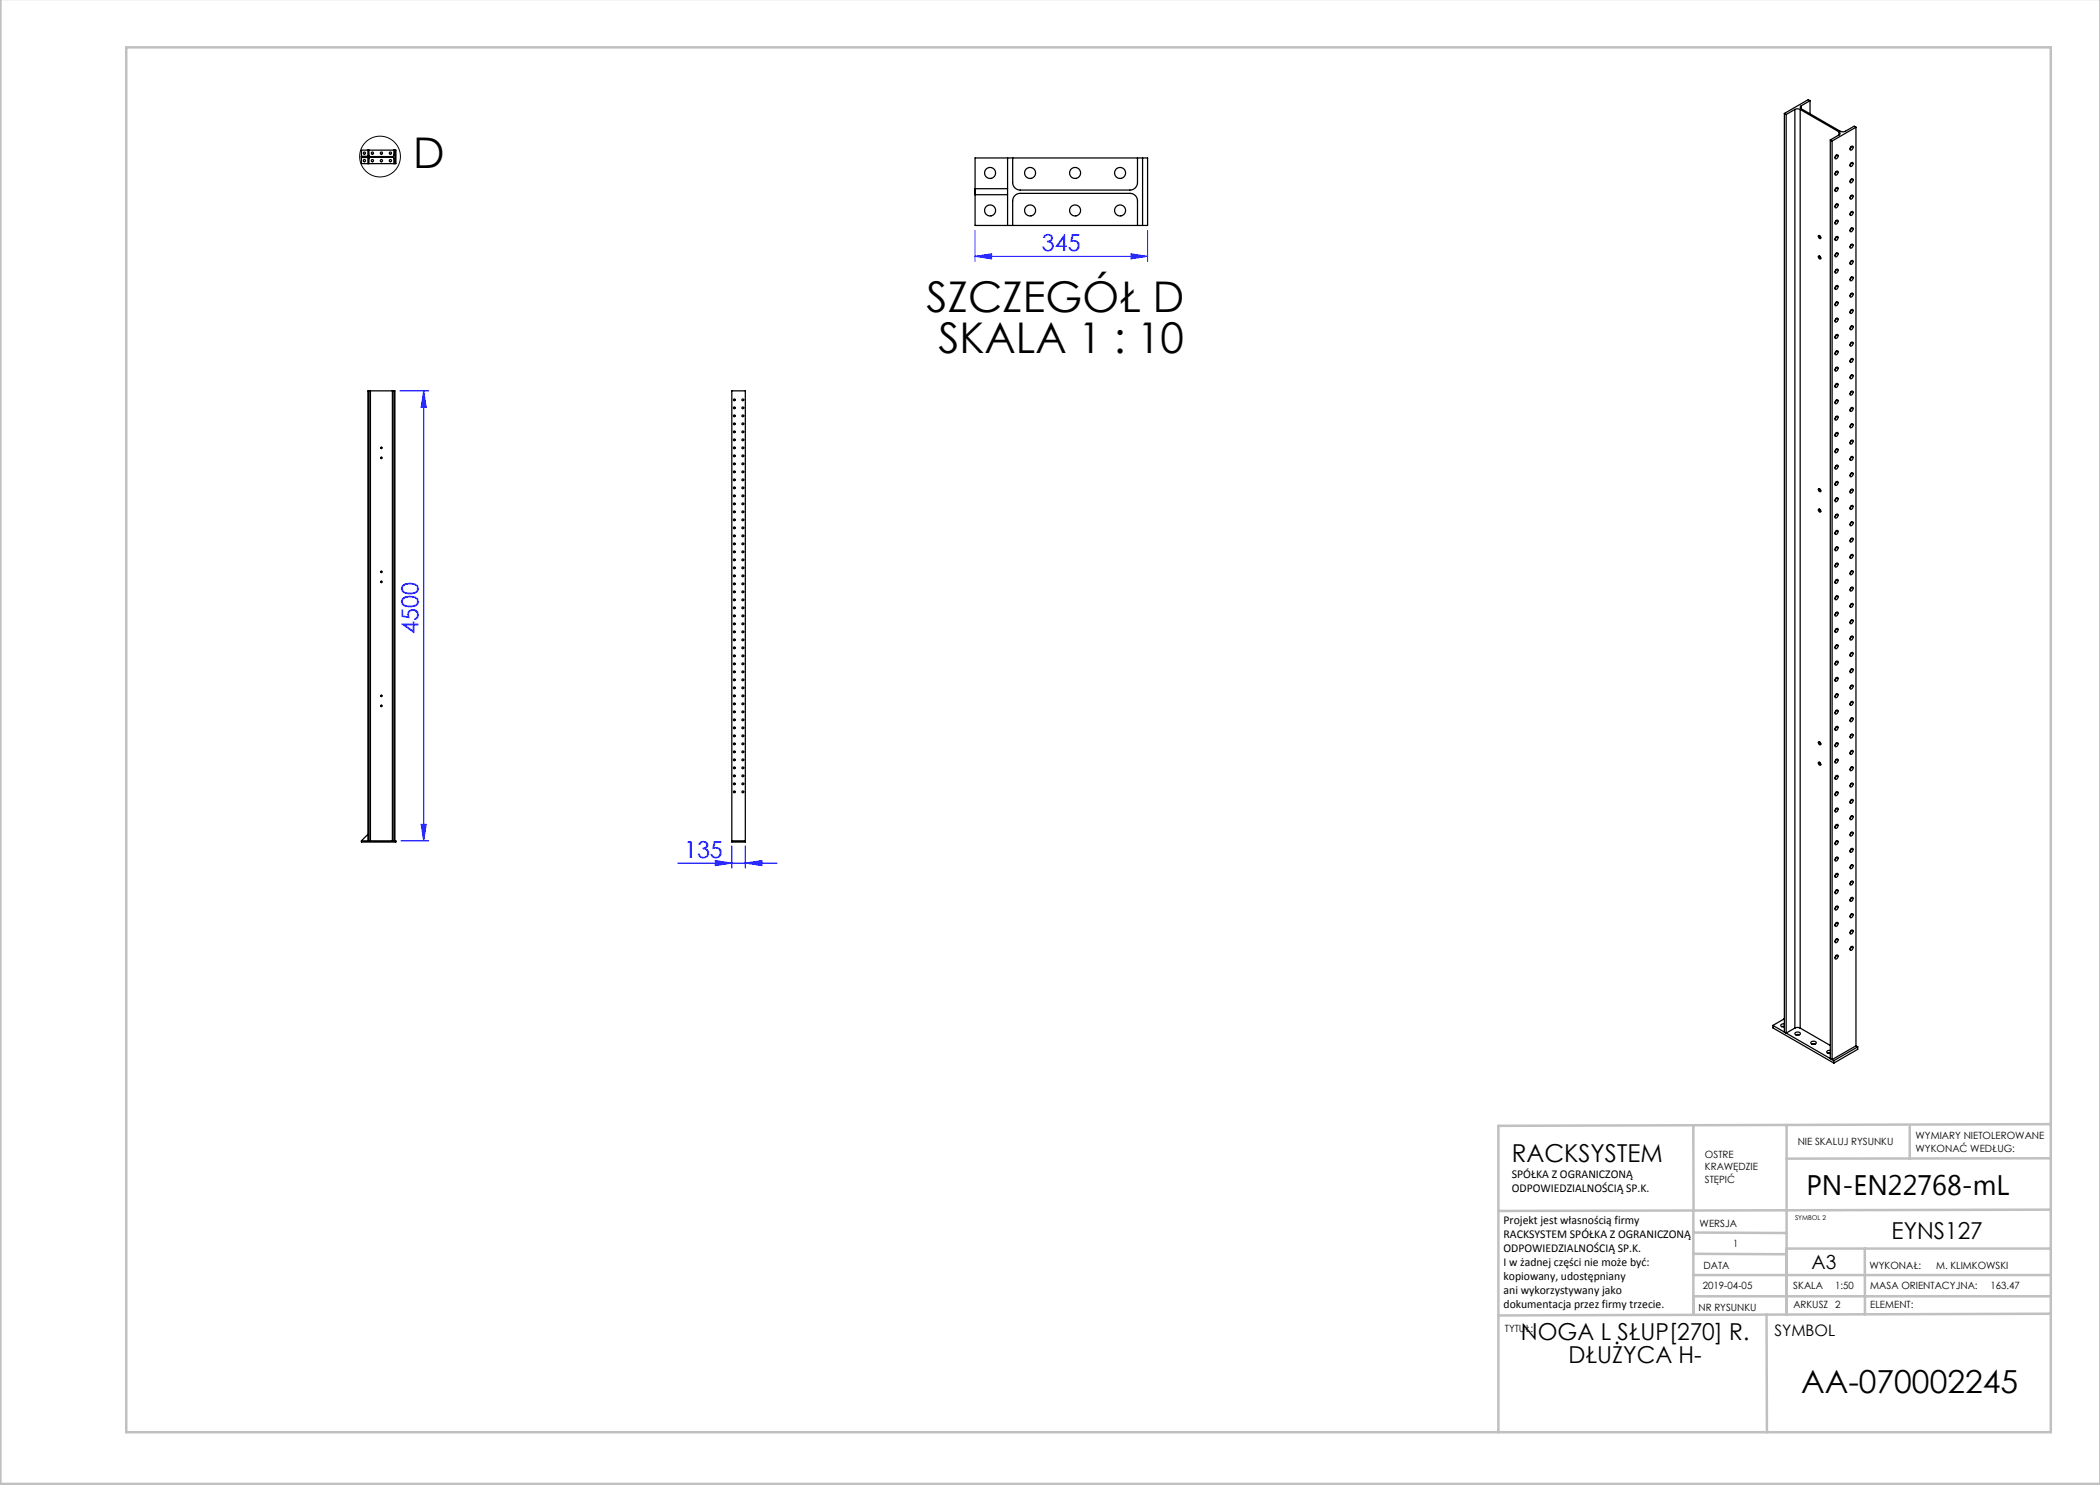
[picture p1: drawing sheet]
<svg xmlns="http://www.w3.org/2000/svg" width="420mm" height="297mm" viewBox="0 0 420 297" stroke-linecap="round" stroke-linejoin="round" font-family="sans-serif">
<g fill="none" stroke="#000" stroke-width=".2">
<path d="M76.1 91.6h.4M76.1 89.6h.4M76.3 89.4v.2M76.3 89.7v.1M76.3 91.4v.4M76.1 116.4h.4M76.1 114.4h.4M76.3 114.2v.4M76.3 116.2v.4M76.1 139.2h.4M76.3 139v.4M76.1 141.2h.4"/>
<path d="M76.3 141v.1M76.3 141.1v.3"/>
<circle cx="76" cy="31.3" r="4.1"/>
</g>
<g fill="none" stroke="#00f" stroke-width=".2">
<path d="M195 51.3l3.3-.5v1zM195 46.1v6.2M195 51.3h34.5M226.2 50.8l3.3 .5-3.3 .5zM229.5 46.1v6.2M80 78.2h5.7M84.7 78.2v90M84.7 78.2l.5 3.3h-1zM80.2 168.2h5.5M84.2 164.9h1l-.5 3.3zM135.5 172.6h19.9M143.1 172.1l3.3 .5-3.3 .5z"/>
<path d="M146.4 169.2v4.4M149.1 172.6l3.3-.5v1zM149.1 169.2v4.4"/>
</g>
<g fill="none" stroke="#c0c0c0" stroke-width=".5">
<path d="M.1 -.1v296.9h419.9M25.2 9.5h385v276.9h-385zM338.7 225.2v16.9M357.3 225v37.9M382 225.4v6.3M410.1 224.8l-110.4 .4v61.2M410.1 231.7h-52.8M338.7 259.3h71.5M338.7 255h71.5M338.7 250.8l18.6 .1M338.7 246.5l18.6 .1M338.7 242.1v20.9"/>
<path d="M373 249.7v13.2M410.1 241.9l-110.4 .3M410.2 249.7h-52.9v13.2M353.3 262.9l.1 23.5M410.2 262.7l-110.5 .4"/>
</g>
<g fill="#00f">
<path d="M143.1 172.1l3.3 .5-3.3 .5zM149.1 172.6l3.3-.5v1z"/>
<path d="M84.2 164.9h1l-.5 3.3zM84.7 78.2l.5 3.3h-1z"/>
<path d="M195 51.3l3.3-.5v1zM226.2 50.8l3.3 .5-3.3 .5z"/>
</g>
<g fill="none" stroke="#000" stroke-width=".25">
<path d="M72.3 30h6.9v2.7h-6.9zM72.3 31.3h1.3M72.3 31.5h1.3M73.6 30v2.7M73.8 32.7v-1l.3-.3 4.5 .1 .2 .2v1M73.8 30v1.1l.3 .2h4.5l.2-.2v-1.1M79 30v2.7M195 31.6h34.5v13.5h-34.5zM195 37.7h6.5M195 38.9h6.5M201.5 31.6v13.5M202.5 31.6v4.9a1.5 1.5 0 0 0 1.5 1.5h22a1.5 1.5 0 0 0 1.5-1.5v-4.9"/>
<path d="M228.5 31.6v13.5M356.9 22.7l.3 .2M356.9 22.7v183.7M357.2 22.9v183.7l1.8-1M359 21.9l.5-.1 .5 .1M359 21.9l-1.8 1M359 21.9v183.7M360 21.9l7.8 4.5M360 21.9v183.7M360.3 21.1l-.3 .4 .3 .3M360.3 21.8l7.9 4.5h.8l1.8-1.1 .4 .2M360.3 21.1v.7"/>
<path d="M362 20.1l-.4-.2-4.7 2.8M362 20.1l-1.7 1M362 20.1v2.7M366.1 28v183.7M366.1 28l.3 .2M366.4 28.2v183.7l4.8-2.7M367.2 31.1l.2-.1a.41 .41 0 0 1 .2 .5 .41 .41 0 0 1-.4 .3l-.2-.3zM367.2 34.3l.2-.1a.41 .41 0 0 1 .2 .5 .41 .41 0 0 1-.4 .3l-.2-.2zM367.2 37.6l.2-.1a.41 .41 0 0 1 .2 .5 .41 .41 0 0 1-.4 .3l-.2-.3zM367.3 31l-.3 .5M367.3 34.3l-.3 .5M367.3 37.6l-.3 .4"/>
<path d="M367.8 26.4l.2 .3-.2 .3M367.8 27l-1.7 1M367.8 26.4v.6M370.2 29.4l.2-.2a.41 .41 0 0 1 .2 .5 .41 .41 0 0 1-.4 .3l-.2-.2zM370.2 35.9l.2-.1a.41 .41 0 0 1 .2 .5 .41 .41 0 0 1-.4 .3l-.2-.2zM370.2 32.6l.2-.1a.41 .41 0 0 1 .2 .5 .41 .41 0 0 1-.4 .3l-.2-.3zM370.2 39.1l.2-.1a.41 .41 0 0 1 .2 .5 .41 .41 0 0 1-.4 .3l-.2-.2zM370.3 29.3l-.3 .5M370.3 32.6l-.3 .4M370.3 35.8l-.3 .5M370.3 39.1l-.3 .5M371.2 25.4l-4.8 2.8"/>
<path d="M371.2 25.4v183.8M202.5 45.1v-4.9a1.5 1.5 0 0 1 1.5-1.5h22a1.5 1.5 0 0 1 1.5 1.5v4.9M363.7 47.1a.33 .33 0 0 1 .4 .2 .33 .33 0 0 1-.1 .4l-.3-.2zM363.7 51.2a.33 .33 0 0 1 .4 .2 .33 .33 0 0 1-.1 .4l-.3-.2zM363.9 47.1l.3 .5M363.9 51.2l.3 .4M367.2 40.9l.2-.1a.41 .41 0 0 1 .2 .5 .41 .41 0 0 1-.4 .3l-.2-.3zM367.2 44.1l.2-.1a.41 .41 0 0 1 .2 .5 .41 .41 0 0 1-.4 .3l-.2-.2zM367.2 47.4l.2-.1a.41 .41 0 0 1 .2 .5 .41 .41 0 0 1-.4 .3l-.2-.3zM367.2 50.7l.2-.1a.41 .41 0 0 1 .2 .5 .41 .41 0 0 1-.4 .3l-.2-.3zM367.2 53.9l.2-.1a.41 .41 0 0 1 .2 .5 .41 .41 0 0 1-.4 .3l-.2-.2zM367.2 57.2l.2-.1a.41 .41 0 0 1 .2 .5 .41 .41 0 0 1-.4 .3l-.2-.3z"/>
<path d="M367.3 40.8l-.3 .5M367.3 44.1l-.3 .5M367.3 47.4l-.3 .4M367.3 50.6l-.3 .5M367.3 53.9l-.3 .5M367.3 57.2l-.3 .4M370.2 42.4l.2-.1a.41 .41 0 0 1 .2 .5 .41 .41 0 0 1-.4 .3l-.2-.2zM370.2 55.5l.2-.1a.41 .41 0 0 1 .2 .5 .41 .41 0 0 1-.4 .3l-.2-.2zM370.2 58.8l.2-.2a.41 .41 0 0 1 .2 .5 .41 .41 0 0 1-.4 .3l-.2-.2zM370.2 45.7l.2-.1a.41 .41 0 0 1 .2 .5 .41 .41 0 0 1-.4 .3l-.2-.3zM370.2 48.9l.2-.1a.41 .41 0 0 1 .2 .5 .41 .41 0 0 1-.4 .3l-.2-.2zM370.2 52.2l.2-.1a.41 .41 0 0 1 .2 .5 .41 .41 0 0 1-.4 .3l-.2-.3z"/>
<path d="M370.3 42.4l-.3 .4M370.3 45.6l-.3 .5M370.3 48.9l-.3 .5M370.3 52.2l-.3 .4M370.3 55.4l-.3 .5M370.3 58.7l-.3 .5M73.8 78.2h.3M73.8 78.2h-.2v90M73.8 78.2v90M74.1 78.2h4.4M74.1 78.2v90M78.5 78.2h.3"/>
<path d="M78.5 78.2v90M78.8 78.2h.2v90M78.8 78.2v90M146.4 78.2h2.7v90.2h-2.7zM367.2 67l.2-.1a.41 .41 0 0 1 .2 .5 .41 .41 0 0 1-.4 .3l-.2-.2zM367.2 60.5l.2-.1a.41 .41 0 0 1 .2 .5 .41 .41 0 0 1-.4 .3l-.2-.3zM367.2 63.7l.2-.1a.41 .41 0 0 1 .2 .5 .41 .41 0 0 1-.4 .3l-.2-.2zM367.2 70.2h.2a.41 .41 0 0 1 .2 .5 .41 .41 0 0 1-.4 .3l-.2-.3zM367.2 73.5l.2-.1a.41 .41 0 0 1 .2 .5 .41 .41 0 0 1-.4 .3l-.2-.2zM367.2 76.8l.2-.1a.41 .41 0 0 1 .2 .5 .41 .41 0 0 1-.4 .3l-.2-.3zM367.3 60.4l-.3 .5M367.3 63.7l-.3 .5"/>
<path d="M367.3 67l-.3 .4M367.3 70.2l-.3 .5M367.3 73.5l-.3 .5M367.3 76.8l-.3 .4M370.2 65.3l.2-.1a.41 .41 0 0 1 .2 .5 .41 .41 0 0 1-.4 .3l-.2-.2zM370.2 75.1l.2-.1a.41 .41 0 0 1 .2 .5 .41 .41 0 0 1-.4 .3l-.2-.2zM370.2 78.4l.2-.2a.41 .41 0 0 1 .2 .5 .41 .41 0 0 1-.4 .3l-.2-.2zM370.2 62l.2-.1a.41 .41 0 0 1 .2 .5 .41 .41 0 0 1-.4 .3l-.2-.3zM370.2 68.5l.2-.1a.41 .41 0 0 1 .2 .5 .41 .41 0 0 1-.4 .3l-.2-.2zM370.2 71.8l.2-.1a.41 .41 0 0 1 .2 .5 .41 .41 0 0 1-.4 .3l-.2-.3zM370.3 62l-.3 .4M370.3 65.2l-.3 .5"/>
<path d="M370.3 68.5l-.3 .5M370.3 71.8l-.3 .4M370.3 75l-.3 .5M370.3 78.3l-.3 .5M363.7 97.7a.33 .33 0 0 1 .4 .2 .33 .33 0 0 1-.1 .4l-.3-.2zM363.9 97.7l.3 .5M367.2 80h.2a.41 .41 0 0 1 .2 .5 .41 .41 0 0 1-.4 .3l-.2-.3zM367.2 83.3l.2-.1a.41 .41 0 0 1 .2 .5 .41 .41 0 0 1-.4 .3l-.2-.2zM367.2 86.6l.2-.1a.41 .41 0 0 1 .2 .5 .41 .41 0 0 1-.4 .3l-.2-.3zM367.2 89.8h.2a.41 .41 0 0 1 .2 .5 .41 .41 0 0 1-.4 .3l-.2-.3zM367.2 93.1l.2-.1a.41 .41 0 0 1 .2 .5 .41 .41 0 0 1-.4 .3l-.2-.2zM367.2 96.4l.2-.1a.41 .41 0 0 1 .2 .5 .41 .41 0 0 1-.4 .3l-.2-.3z"/>
<path d="M367.2 99.6h.2a.41 .41 0 0 1 .2 .4 .41 .41 0 0 1-.4 .4l-.2-.3zM367.3 80l-.3 .5M367.3 83.3l-.3 .5M367.3 86.6l-.3 .4M367.3 89.8l-.3 .5M367.3 93.1l-.3 .5M367.3 96.4l-.3 .4M367.3 99.6l-.3 .5M370.2 81.6l.2-.1a.41 .41 0 0 1 .2 .5 .41 .41 0 0 1-.4 .3l-.2-.2zM370.2 84.9l.2-.1a.41 .41 0 0 1 .2 .4 .41 .41 0 0 1-.4 .4l-.2-.2zM370.2 88.2l.2-.2a.41 .41 0 0 1 .2 .5 .41 .41 0 0 1-.4 .3l-.2-.2zM370.2 94.7l.2-.1a.41 .41 0 0 1 .2 .4 .41 .41 0 0 1-.4 .4l-.2-.2z"/>
<path d="M370.2 91.4l.2-.1a.41 .41 0 0 1 .2 .5 .41 .41 0 0 1-.4 .3l-.2-.3zM370.2 97.9l.2-.1a.41 .41 0 0 1 .2 .5 .41 .41 0 0 1-.4 .3l-.2-.2zM370.3 81.6l-.3 .4M370.3 84.8l-.3 .5M370.3 88.1l-.3 .4M370.3 91.3l-.3 .5M370.3 94.6l-.3 .5M370.3 97.9l-.3 .4M363.7 101.8a.33 .33 0 0 1 .4 .2 .33 .33 0 0 1-.1 .4l-.3-.2zM363.9 101.8l.3 .5M367.2 102.9l.2-.1a.41 .41 0 0 1 .2 .5 .41 .41 0 0 1-.4 .3l-.2-.2zM367.2 106.2l.2-.1a.41 .41 0 0 1 .2 .5 .41 .41 0 0 1-.4 .3l-.2-.3z"/>
<path d="M367.2 109.4h.2a.41 .41 0 0 1 .2 .4 .41 .41 0 0 1-.4 .4l-.2-.3zM367.2 112.7l.2-.1a.41 .41 0 0 1 .2 .5 .41 .41 0 0 1-.4 .3l-.2-.2zM367.2 116l.2-.1a.41 .41 0 0 1 .2 .5 .41 .41 0 0 1-.4 .3l-.2-.3zM367.2 119.2h.2a.41 .41 0 0 1 .2 .4 .41 .41 0 0 1-.4 .4l-.2-.3zM367.3 102.9l-.3 .4M367.3 106.1l-.3 .5M367.3 109.4l-.3 .5M367.3 112.7l-.3 .4M367.3 115.9l-.3 .5M367.3 119.2l-.3 .5M370.2 101.2l.2-.1a.41 .41 0 0 1 .2 .5 .41 .41 0 0 1-.4 .3l-.2-.2zM370.2 104.5l.2-.1a.41 .41 0 0 1 .2 .4 .41 .41 0 0 1-.4 .4l-.2-.2z"/>
<path d="M370.2 107.8l.2-.2a.41 .41 0 0 1 .2 .5 .41 .41 0 0 1-.4 .3l-.2-.2zM370.2 111l.2-.1a.41 .41 0 0 1 .2 .5 .41 .41 0 0 1-.4 .3l-.2-.2zM370.2 114.3l.2-.1a.41 .41 0 0 1 .2 .4 .41 .41 0 0 1-.4 .4l-.2-.2zM370.2 117.6l.2-.2a.41 .41 0 0 1 .2 .5 .41 .41 0 0 1-.4 .3l-.2-.2zM370.3 101.1l-.3 .5M370.3 104.4l-.3 .5M370.3 107.7l-.3 .4M370.3 110.9l-.3 .5M370.3 114.2l-.3 .5M370.3 117.5l-.3 .4M367.2 122.5l.2-.1a.41 .41 0 0 1 .2 .5 .41 .41 0 0 1-.4 .3l-.2-.2zM367.2 125.8l.2-.1a.41 .41 0 0 1 .2 .5 .41 .41 0 0 1-.4 .3l-.2-.3z"/>
<path d="M367.2 129h.2a.41 .41 0 0 1 .2 .4 .41 .41 0 0 1-.4 .4l-.2-.3zM367.2 132.3l.2-.1a.41 .41 0 0 1 .2 .5 .41 .41 0 0 1-.4 .3l-.2-.2zM367.2 135.6l.2-.1a.41 .41 0 0 1 .2 .5 .41 .41 0 0 1-.4 .3l-.2-.3zM367.2 138.8h.2a.41 .41 0 0 1 .2 .4 .41 .41 0 0 1-.4 .4l-.2-.3zM367.3 122.5l-.3 .4M367.3 125.7l-.3 .5M367.3 129l-.3 .5M367.3 132.3l-.3 .4M367.3 135.5l-.3 .5M367.3 138.8l-.3 .5M370.2 120.8l.2-.1a.41 .41 0 0 1 .2 .5 .41 .41 0 0 1-.4 .3l-.2-.2zM370.2 124.1l.2-.1a.41 .41 0 0 1 .2 .4 .41 .41 0 0 1-.4 .4l-.2-.2z"/>
<path d="M370.2 127.4l.2-.2a.41 .41 0 0 1 .2 .5 .41 .41 0 0 1-.4 .3l-.2-.2zM370.2 130.6l.2-.1a.41 .41 0 0 1 .2 .5 .41 .41 0 0 1-.4 .3l-.2-.2zM370.2 133.9l.2-.1a.41 .41 0 0 1 .2 .4 .41 .41 0 0 1-.4 .4l-.2-.2zM370.2 137.2l.2-.2a.41 .41 0 0 1 .2 .5 .41 .41 0 0 1-.4 .3l-.2-.2zM370.3 120.7l-.3 .5M370.3 124l-.3 .5M370.3 127.3l-.3 .4M370.3 130.5l-.3 .5M370.3 133.8l-.3 .5M370.3 137.1l-.3 .4M363.7 148.4a.33 .33 0 0 1 .4 .2 .33 .33 0 0 1-.1 .4l-.3-.3zM363.7 152.5a.33 .33 0 0 1 .4 .1 .33 .33 0 0 1-.1 .5l-.3-.3z"/>
<path d="M363.9 148.4l.3 .4M363.9 152.4l.3 .5M367.2 142.1l.2-.1a.41 .41 0 0 1 .2 .5 .41 .41 0 0 1-.4 .3l-.2-.2zM367.2 145.4l.2-.1a.41 .41 0 0 1 .2 .5 .41 .41 0 0 1-.4 .3l-.2-.3zM367.2 148.6h.2a.41 .41 0 0 1 .2 .4 .41 .41 0 0 1-.4 .4l-.2-.3zM367.2 151.9l.2-.1a.41 .41 0 0 1 .2 .5 .41 .41 0 0 1-.4 .3l-.2-.2zM367.2 155.2l.2-.1a.41 .41 0 0 1 .2 .5 .41 .41 0 0 1-.4 .3l-.2-.3zM367.2 158.4h.2a.41 .41 0 0 1 .2 .4 .41 .41 0 0 1-.4 .4l-.2-.3zM367.3 142.1l-.3 .4M367.3 145.3l-.3 .5M367.3 148.6l-.3 .5M367.3 151.9l-.3 .4"/>
<path d="M367.3 155.1l-.3 .5M367.3 158.4l-.3 .5M370.2 143.7l.2-.1a.41 .41 0 0 1 .2 .4 .41 .41 0 0 1-.4 .4l-.2-.2zM370.2 147l.2-.2a.41 .41 0 0 1 .2 .5 .41 .41 0 0 1-.4 .3l-.2-.2zM370.2 153.5l.2-.1a.41 .41 0 0 1 .2 .4 .41 .41 0 0 1-.4 .4l-.2-.2zM370.2 156.8l.2-.2a.41 .41 0 0 1 .2 .5 .41 .41 0 0 1-.4 .3l-.2-.2zM370.2 140.4l.2-.1a.41 .41 0 0 1 .2 .5 .41 .41 0 0 1-.4 .3l-.2-.3zM370.2 150.2l.2-.1a.41 .41 0 0 1 .2 .5 .41 .41 0 0 1-.4 .3l-.2-.3zM370.3 140.3l-.3 .5M370.3 143.6l-.3 .5M370.3 146.9l-.3 .4M370.3 150.1l-.3 .5"/>
<path d="M370.3 153.4l-.3 .5M370.3 156.7l-.3 .4M370.3 159.9l-.3 .5M72.3 168.2h6.9v.2h-6.9zM73.6 166.9l-1.3 1.3M146.4 168.2h2.7M367.2 161.7l.2-.1a.41 .41 0 0 1 .2 .5 .41 .41 0 0 1-.4 .3l-.2-.2zM367.2 165l.2-.1a.41 .41 0 0 1 .2 .5 .41 .41 0 0 1-.4 .3l-.2-.3zM367.2 168.2h.2a.41 .41 0 0 1 .2 .4 .41 .41 0 0 1-.4 .4l-.2-.3zM367.2 171.5l.2-.1a.41 .41 0 0 1 .2 .5 .41 .41 0 0 1-.4 .3l-.2-.2zM367.2 174.8l.2-.1a.41 .41 0 0 1 .2 .5 .41 .41 0 0 1-.4 .3l-.2-.3zM367.2 178h.2a.41 .41 0 0 1 .2 .4 .41 .41 0 0 1-.4 .4l-.2-.3z"/>
<path d="M367.3 161.7l-.3 .4M367.3 164.9l-.3 .5M367.3 168.2l-.3 .5M367.3 171.5l-.3 .4M367.3 174.7l-.3 .5M367.3 178l-.3 .5M370.2 160l.2-.1a.41 .41 0 0 1 .2 .5 .41 .41 0 0 1-.4 .3l-.2-.2zM370.2 163.3l.2-.1a.41 .41 0 0 1 .2 .4 .41 .41 0 0 1-.4 .4l-.2-.2zM370.2 166.6l.2-.2a.41 .41 0 0 1 .2 .5 .41 .41 0 0 1-.4 .3l-.2-.2zM370.2 169.8l.2-.1a.41 .41 0 0 1 .2 .5 .41 .41 0 0 1-.4 .3l-.2-.2zM370.2 173.1l.2-.1a.41 .41 0 0 1 .2 .4 .41 .41 0 0 1-.4 .4l-.2-.2zM370.2 176.4l.2-.2a.41 .41 0 0 1 .2 .5 .41 .41 0 0 1-.4 .3l-.2-.2z"/>
<path d="M370.2 179.6l.2-.1a.41 .41 0 0 1 .2 .5 .41 .41 0 0 1-.4 .3l-.2-.2zM370.3 163.2l-.3 .5M370.3 166.5l-.3 .4M370.3 169.7l-.3 .5M370.3 173l-.3 .5M370.3 176.3l-.3 .4M370.3 179.5l-.3 .5M367.2 181.3l.2-.1a.41 .41 0 0 1 .2 .5 .41 .41 0 0 1-.4 .3l-.2-.2zM367.2 184.6l.2-.1a.41 .41 0 0 1 .2 .5 .41 .41 0 0 1-.4 .3l-.2-.3zM367.2 191.1l.2-.1a.41 .41 0 0 1 .2 .5 .41 .41 0 0 1-.4 .3l-.2-.2zM367.2 187.8l.2-.1a.41 .41 0 0 1 .2 .5 .41 .41 0 0 1-.4 .4l-.2-.3zM367.3 181.3l-.3 .4"/>
<path d="M367.3 184.5l-.3 .5M367.3 187.8l-.3 .5M367.3 191.1l-.3 .4M370.2 182.9l.2-.2a.41 .41 0 0 1 .2 .5 .41 .41 0 0 1-.4 .4l-.2-.2zM370.2 189.4l.2-.1a.41 .41 0 0 1 .2 .5 .41 .41 0 0 1-.4 .3l-.2-.2zM370.2 186.2l.2-.2a.41 .41 0 0 1 .2 .5 .41 .41 0 0 1-.4 .3l-.2-.2zM370.3 182.8l-.3 .5M370.3 186.1l-.3 .4M370.3 189.3l-.3 .5M354.6 205.1l12.2 7M354.6 205.1v.5l12.2 7M356.7 203.8l.2 .1"/>
<path d="M356.7 203.8l-2.1 1.3M356.9 204.8h-.2a.36 .36 0 0 0-.6 .3 .36 .36 0 0 0 .6 .3h.2M356.9 205.3h-.6M356.9 203.8h-.2M359 205.6l.5-.1 .5 .1M359 206.6a.57 .57 0 0 1 .6-.2 .57 .57 0 0 1 .4 .4 .54 .54 0 0 1-.6 .3 .54 .54 0 0 1-.4-.5zM359.2 207h.7M360 205.6l6.1 3.5M362.2 208.4a.57 .57 0 0 1 .6-.2 .57 .57 0 0 1 .4 .5 .54 .54 0 0 1-.6 .2 .54 .54 0 0 1-.4-.5zM362.4 208.8h.7M366.1 210.1h-.2a.36 .36 0 0 0-.6 .3 .36 .36 0 0 0 .6 .3h.2M366.1 210.6h-.6"/>
<path d="M366.8 212.1v.5M371.2 209.2l.3 .2M371.5 209.4v.5l-4.7 2.7M371.5 209.4l-4.7 2.7"/>
<circle cx="72.9" cy="32.1" r=".22"/>
<circle cx="72.9" cy="30.6" r=".22"/>
<circle cx="74.5" cy="32.1" r=".22"/>
<circle cx="74.5" cy="30.6" r=".22"/>
<circle cx="76.3" cy="32.1" r=".22"/>
<circle cx="76.3" cy="30.6" r=".22"/>
<circle cx="78.1" cy="32.1" r=".22"/>
<circle cx="78.1" cy="30.6" r=".22"/>
<circle cx="198" cy="34.6" r="1.1"/>
<circle cx="206" cy="34.6" r="1.1"/>
<circle cx="215" cy="34.6" r="1.1"/>
<circle cx="224" cy="34.6" r="1.1"/>
<circle cx="198" cy="42.1" r="1.1"/>
<circle cx="206" cy="42.1" r="1.1"/>
<circle cx="215" cy="42.1" r="1.1"/>
<circle cx="224" cy="42.1" r="1.1"/>
<circle cx="146.9" cy="80" r=".18"/>
<circle cx="148.6" cy="80" r=".18"/>
<circle cx="76.3" cy="91.6" r=".14"/>
<circle cx="76.3" cy="89.6" r=".14"/>
<circle cx="146.9" cy="84.8" r=".18"/>
<circle cx="146.9" cy="81.6" r=".18"/>
<circle cx="146.9" cy="88" r=".18"/>
<circle cx="146.9" cy="92.8" r=".18"/>
<circle cx="146.9" cy="99.2" r=".18"/>
<circle cx="146.9" cy="96" r=".18"/>
<circle cx="146.9" cy="91.2" r=".18"/>
<circle cx="146.9" cy="89.6" r=".18"/>
<circle cx="146.9" cy="97.6" r=".18"/>
<circle cx="146.9" cy="86.4" r=".18"/>
<circle cx="146.9" cy="83.2" r=".18"/>
<circle cx="146.9" cy="94.4" r=".18"/>
<circle cx="148.6" cy="84.8" r=".18"/>
<circle cx="148.6" cy="81.6" r=".18"/>
<circle cx="148.6" cy="88" r=".18"/>
<circle cx="148.6" cy="92.8" r=".18"/>
<circle cx="148.6" cy="99.2" r=".18"/>
<circle cx="148.6" cy="96" r=".18"/>
<circle cx="148.6" cy="91.2" r=".18"/>
<circle cx="148.6" cy="89.6" r=".18"/>
<circle cx="148.6" cy="97.6" r=".18"/>
<circle cx="148.6" cy="83.2" r=".18"/>
<circle cx="148.6" cy="86.4" r=".18"/>
<circle cx="148.6" cy="94.4" r=".18"/>
<circle cx="76.3" cy="114.4" r=".14"/>
<circle cx="76.3" cy="116.4" r=".14"/>
<circle cx="146.9" cy="110.4" r=".18"/>
<circle cx="146.9" cy="102.4" r=".18"/>
<circle cx="146.9" cy="104" r=".18"/>
<circle cx="146.9" cy="107.2" r=".18"/>
<circle cx="146.9" cy="113.6" r=".18"/>
<circle cx="146.9" cy="118.4" r=".18"/>
<circle cx="146.9" cy="115.2" r=".18"/>
<circle cx="146.9" cy="105.6" r=".18"/>
<circle cx="146.9" cy="116.8" r=".18"/>
<circle cx="146.9" cy="100.8" r=".18"/>
<circle cx="146.9" cy="112" r=".18"/>
<circle cx="146.9" cy="108.8" r=".18"/>
<circle cx="146.9" cy="120" r=".18"/>
<circle cx="148.6" cy="110.4" r=".18"/>
<circle cx="148.6" cy="102.4" r=".18"/>
<circle cx="148.6" cy="107.2" r=".18"/>
<circle cx="148.6" cy="113.6" r=".18"/>
<circle cx="148.6" cy="118.4" r=".18"/>
<circle cx="148.6" cy="104" r=".18"/>
<circle cx="148.6" cy="115.2" r=".18"/>
<circle cx="148.6" cy="116.8" r=".18"/>
<circle cx="148.6" cy="100.8" r=".18"/>
<circle cx="148.6" cy="108.8" r=".18"/>
<circle cx="148.6" cy="120" r=".18"/>
<circle cx="148.6" cy="105.6" r=".18"/>
<circle cx="148.6" cy="112" r=".18"/>
<circle cx="76.3" cy="139.2" r=".14"/>
<circle cx="146.9" cy="124.8" r=".18"/>
<circle cx="146.9" cy="139.2" r=".18"/>
<circle cx="146.9" cy="129.6" r=".18"/>
<circle cx="146.9" cy="132.8" r=".18"/>
<circle cx="146.9" cy="136" r=".18"/>
<circle cx="146.9" cy="121.6" r=".18"/>
<circle cx="146.9" cy="126.4" r=".18"/>
<circle cx="146.9" cy="134.4" r=".18"/>
<circle cx="146.9" cy="128" r=".18"/>
<circle cx="146.9" cy="137.6" r=".18"/>
<circle cx="146.9" cy="131.2" r=".18"/>
<circle cx="146.9" cy="123.2" r=".18"/>
<circle cx="148.6" cy="124.8" r=".18"/>
<circle cx="148.6" cy="139.2" r=".18"/>
<circle cx="148.6" cy="132.8" r=".18"/>
<circle cx="148.6" cy="129.6" r=".18"/>
<circle cx="148.6" cy="136" r=".18"/>
<circle cx="148.6" cy="121.6" r=".18"/>
<circle cx="148.6" cy="126.4" r=".18"/>
<circle cx="148.6" cy="137.6" r=".18"/>
<circle cx="148.6" cy="134.4" r=".18"/>
<circle cx="148.6" cy="131.2" r=".18"/>
<circle cx="148.6" cy="128" r=".18"/>
<circle cx="148.6" cy="123.2" r=".18"/>
<circle cx="76.3" cy="141.2" r=".14"/>
<circle cx="146.9" cy="144" r=".18"/>
<circle cx="146.9" cy="150.4" r=".18"/>
<circle cx="146.9" cy="147.2" r=".18"/>
<circle cx="146.9" cy="152" r=".18"/>
<circle cx="146.9" cy="155.2" r=".18"/>
<circle cx="146.9" cy="140.8" r=".18"/>
<circle cx="146.9" cy="158.4" r=".18"/>
<circle cx="146.9" cy="153.6" r=".18"/>
<circle cx="146.9" cy="156.8" r=".18"/>
<circle cx="146.9" cy="145.6" r=".18"/>
<circle cx="146.9" cy="148.8" r=".18"/>
<circle cx="146.9" cy="142.4" r=".18"/>
<circle cx="148.6" cy="147.2" r=".18"/>
<circle cx="148.6" cy="150.4" r=".18"/>
<circle cx="148.6" cy="144" r=".18"/>
<circle cx="148.6" cy="158.4" r=".18"/>
<circle cx="148.6" cy="140.8" r=".18"/>
<circle cx="148.6" cy="152" r=".18"/>
<circle cx="148.6" cy="155.2" r=".18"/>
<circle cx="148.6" cy="148.8" r=".18"/>
<circle cx="148.6" cy="145.6" r=".18"/>
<circle cx="148.6" cy="156.8" r=".18"/>
<circle cx="148.6" cy="142.4" r=".18"/>
<circle cx="148.6" cy="153.6" r=".18"/>
</g>
<g font-size="8.5">
<text x="82.6" y="33.6">D</text>
<text x="185.3" y="62.4">SZCZEGÓŁ D</text>
<text x="187.7" y="70.6">SKALA 1 : 10</text>
</g>
<text font-size="6.3" x="360.2" y="278.5">AA-070002245</text>
<text font-size="5.6" x="361.3" y="239.1">PN-EN22768-mL</text>
<text font-size="4.9" x="302.4" y="232.4">RACKSYSTEM</text>
<g font-size="4.7" fill="#00f">
<text x="208.4" y="50.3">345</text>
<text x="83.7" y="126.7" transform="rotate(-90 83.7 126.7)">4500</text>
<text x="136.8" y="171.6">135</text>
</g>
<g font-size="4.7">
<text x="378.3" y="247.8">EYNS127</text>
<text x="304.2" y="268.1">NOGA L SŁUP[270] R.</text>
<text x="313.7" y="272.6">DŁUŻYCA H-</text>
</g>
<text font-size="3.9" x="362.3" y="253.8">A3</text>
<text font-size="3.2" x="354.9" y="267.2">SYMBOL</text>
<g font-size="2.4">
<text x="302.4" y="235.6">SPÓŁKA Z OGRANICZONĄ</text>
<text x="302.4" y="238.4">ODPOWIEDZIALNOŚCIĄ SP.K.</text>
<text x="300.7" y="244.7">Projekt jest własnością firmy</text>
<text x="300.7" y="247.5">RACKSYSTEM SPÓŁKA Z OGRANICZONĄ</text>
<text x="300.7" y="250.3">ODPOWIEDZIALNOŚCIĄ SP.K.</text>
<text x="300.7" y="253.1">I w żadnej części nie może być:</text>
<text x="300.7" y="256">kopiowany, udostępniany</text>
<text x="300.7" y="258.8">ani wykorzystywany jako</text>
<text x="300.7" y="261.6">dokumentacja przez firmy trzecie.</text>
</g>
<g font-size="2">
<text x="383.1" y="227.9">WYMIARY NIETOLEROWANE</text>
<text x="341" y="231.6">OSTRE</text>
<text x="359.5" y="228.9">NIE SKALUJ RYSUNKU</text>
<text x="383.1" y="230.4">WYKONAĆ WEDŁUG:</text>
<text x="341" y="234.1">KRAWĘDZIE</text>
<text x="341" y="236.6">STĘPIĆ</text>
<text x="339.9" y="245.4">WERSJA</text>
<text x="346.6" y="249.5">1</text>
<text x="340.5" y="257.7">2019-04-05</text>
<text x="340.7" y="253.8">DATA</text>
<text x="358.7" y="257.7">SKALA</text>
<text x="367" y="257.7">1:50</text>
<text x="373.9" y="253.8">WYKONAŁ:</text>
<text x="374.1" y="257.7">MASA ORIENTACYJNA:</text>
<text x="387.2" y="253.8">M. KLIMKOWSKI</text>
<text x="398.1" y="257.7">163.47</text>
<text x="339.7" y="262.3">NR RYSUNKU</text>
<text x="358.7" y="261.7">ARKUSZ 2</text>
<text x="374.1" y="261.7">ELEMENT:</text>
<text x="301" y="266.4">TYTUŁ:</text>
</g>
<text font-size="1.3" x="359" y="244">SYMBOL 2</text>
</svg>
